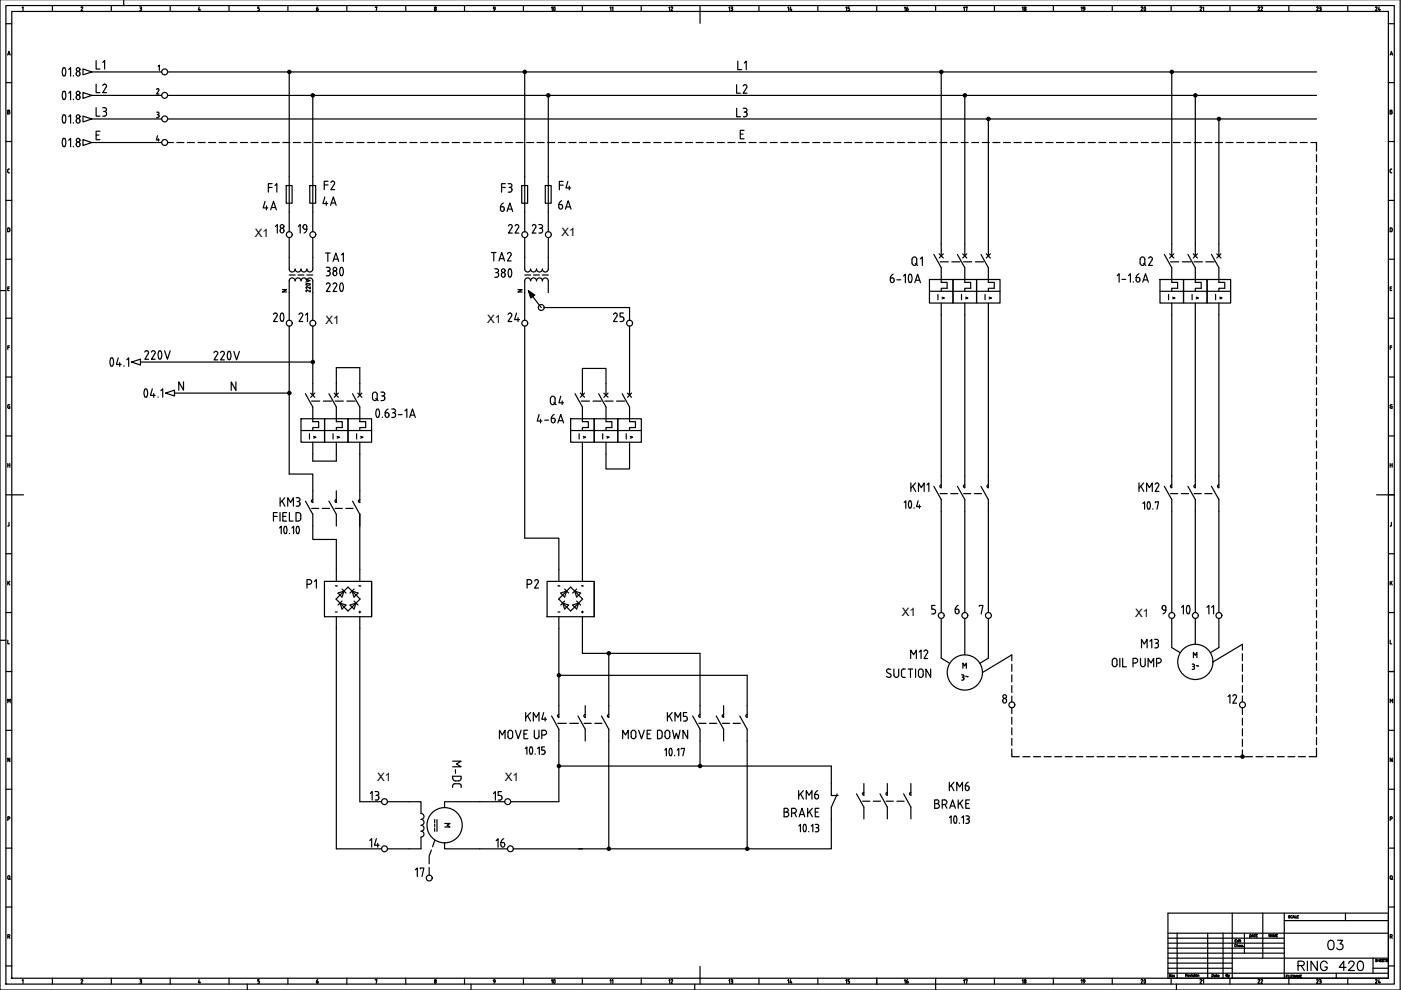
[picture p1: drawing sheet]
<svg xmlns="http://www.w3.org/2000/svg" width="297mm" height="210mm" viewBox="0 0 297 210" stroke-linecap="round" stroke-linejoin="round" font-family="sans-serif">
<!-- layer: 035 -->
<g fill="none" stroke="#000" stroke-width=".25">
<path d="M26.2 -.1v1.3M296.9 -.1v210h-296.9v-210M1.2 5h1.3M1.2 17.5h1.3M1.6 11.7l.3-.8 .3 .8M1.7 11.5h.4M2.5 2.4h291.9v205h-291.9zM4.7 1.6l.2-.1v.8M11.1 1.2v1.2M17.3 1.5l-.1 .1M17.4 1.5l.1 .2M17.5 1.7l-.3 .6h.3"/>
<path d="M23.6 1.2v1.2M29.6 1.5h.2M29.7 1.8h.1M29.8 1.5l.2 .1-.2 .2M29.8 1.8l.2 .2v.2l-.4 .1M36.1 1.2v1.2M42.2 1.5l-.1 .6h.4M42.4 1.9v.4M48.6 1.2v1.2M54.9 1.5h-.2v.3l.3 .2M55 2v.1M55 2.1l-.3 .2"/>
<path d="M61 1.2v1.2M73.5 1.2v1.2M79.6 1.6l.3-.1-.1 .8M86 1.2v1.2M98.5 1.2v1.2M111 1.2v1.2M123.5 1.2v1.2M136 1.2v1.2M148.4 1.2v1.2M160.9 1.2v1.2M173.4 1.2v1.2M185.9 1.2v1.2"/>
<path d="M198.4 1.2v1.2M210.8 1.2v1.2M223.3 1.2v1.2M235.8 1.2v1.2M248.3 1.2v1.2M260.8 1.2v1.2M273.3 1.2v1.2M285.7 1.2v1.2M294.3 5h1.3M294.3 17.5h1.3M294.7 11.7l.3-.8 .3 .8M294.8 11.5h.4"/>
<path d="M1.2 30h1.3M1.7 36.4l.3 .2M1.9 23.7l.2 .2-.1 .2-.4 .1v-.8h.4v.3h-.4M2 35.8l-.3 .1-.1 .5M294.3 30h1.3M294.7 36.1v.3M294.7 36.4l.2 .2M294.9 36.6h.2M294.9 35.8h.2M294.9 35.8l-.2 .3M295 23.7l.2 .2-.1 .2-.4 .1v-.8h.4v.3h-.4M1.2 42.5h1.3"/>
<path d="M1.2 55h1.3M2.1 48.6v.3M2.1 48.6l-.1-.2-.4-.1v.8l.4-.1 .1-.1M294.3 42.5h1.3M294.3 55h1.3M294.9 48.3h-.2v.8h.2M294.9 48.3l.2 .1 .1 .5-.3 .2M0 61.6h1.2M1.2 79.9h1.3M1.3 67.5h1.2M1.7 61.2h.2M1.7 73.7h.3"/>
<path d="M2 60.8h-.3v.8h.3M2 73.3h-.3v.8M294.3 79.9h1.3M294.4 67.5h1.2M294.7 61.2h.3M294.7 73.7h.4M295.1 60.8h-.4v.8h.4M295.1 73.3h-.4v.8M1.3 92.4h1.2M1.7 98.6h.4M1.7 98.3v.8M1.9 85.8h.2"/>
<path d="M1.9 85.8l-.2 .2v.4M1.9 86.1h.2v.5l-.4-.1v-.1M2.1 98.3v.8M294.4 92.4h1.2M294.7 98.3v.8M294.7 98.6h.5M295 85.8h.2M295 85.8l-.3 .2v.4M295 86.1h.2v.5l-.4-.1-.1-.1M295.2 98.3v.8M1.3 104.9h1.2M1.3 117.4h1.2"/>
<path d="M1.9 110.8v.6l-.2 .1M294.4 104.9h1.2M294.4 117.4h1.2M294.7 111.5h.1M295 110.8v.6l-.2 .1M0 135.8h1.2M1.3 129.9h1.2M1.7 135.7v.8h.3M1.7 123.2v.8M1.8 123.5l.3 .5M2.1 123.2l-.4 .5M294.4 129.9h1.2"/>
<path d="M294.7 135.7v.8h.4M294.7 123.2v.8M294.9 123.5l.3 .5M295.2 123.2l-.5 .5M1.3 142.4h1.2M1.3 154.8h1.2M1.7 149v-.8l.2 .5 .3-.5v.8M294.4 142.4h1.2M294.4 154.8h1.2M1.3 167.3h1.2M1.3 179.8h1.2M1.7 173.6h.3v-.4h-.3v.8"/>
<path d="M2.1 160.7v.8l-.4-.8v.8M294.4 167.3h1.2M294.4 179.8h1.2M294.7 173.6h.4v-.4h-.4v.8M295.2 160.7v.8l-.5-.8v.8M1.3 192.3h1.2M1.7 186.2l.2 .3 .2-.3M1.7 198.6l.3-.1v-.3h-.3v.8M1.9 198.6l.2 .4M1.9 186.3l.3 .2M2.1 185.9v.3M2.1 185.9l-.2-.2h-.2v.5"/>
<path d="M247.6 200h24.7M247.6 198.9h24.7M249.6 197.9v9.5M256.1 197.9v9.5M259.3 197.9v9.5M263.8 197.9v4.2M267.7 193.6v9.6M272.3 195.2h22.1M285.3 193.6v1.6M294.4 192.3h1.2M294.7 198.6l.4-.1v-.3h-.4v.8M295 198.6l.2 .4"/>
<path d="M1.3 204.8h1.2M4.7 207.9l.2-.2v.8M11.1 207.4v1.3M17.3 207.7l-.1 .1M17.4 207.7l.1 .3M17.5 208l-.3 .5h.3M23.6 207.4v1.3M29.6 207.7h.2M29.7 208h.1M29.8 207.7l.2 .2-.2 .1M29.8 208l.2 .2v.2l-.4 .1M36.1 207.4v1.3"/>
<path d="M42.2 207.7l-.1 .6h.4M42.4 208.1v.4M48.6 207.4v1.3M52.4 208.7v1.2M54.9 207.7h-.2v.3l.3 .2M55 208.2v.1M55 208.3l-.3 .2M61 207.4v1.3M73.5 207.4v1.3M79.6 207.8l.3-.1-.1 .8M86 207.4v1.3M98.5 207.4v1.3"/>
<path d="M99.9 208.7v1.2M111 207.4v1.3M123.5 207.4v1.3M136 207.4v1.3M147.3 208.7v1.2M148.4 207.4v1.3M160.9 207.4v1.3M173.4 207.4v1.3M185.9 207.4v1.3M198.4 207.4v2.5M210.8 207.4v1.3M223.3 207.4v1.3"/>
<path d="M235.8 207.4v1.3M247.6 203.2h13.7M247.6 204.2h13.7M247.6 205.3h13.7M247.6 202.1h24.7M247.6 201h24.7M247.6 206.3h46.8M248.3 207.4v1.3M249.4 208.7v1.2M291.1 205.3h3.3M294.4 204.8h1.2"/>
<circle cx="92.3" cy="2" r=".2"/>
<circle cx="92.3" cy="1.6" r=".18"/>
<circle cx="92.3" cy="208.3" r=".21"/>
<circle cx="92.3" cy="207.9" r=".18"/>
</g>
<!-- layer: 07 -->
<path d="M1.2 1.2h294.4v207.5h-294.4zM148.4 2.4v2.5M2.5 104.9h2.5M291.9 104.9h2.5M247.6 193.6h46.8v13.8h-46.8zM247.6 197.9h46.8M261.3 193.6v13.8M272.3 193.6v13.8M148.4 204.9v2.5M261.3 203.2h33.1" fill="none" stroke="#000" stroke-width=".25"/>
<!-- layer: 025 -->
<g fill="none" stroke="#000" stroke-width=".25">
<path d="M261.9 199.5h.1M262.2 199.2h-.3v.5h.3M262.6 199.5l-.2-.1-.1 .2 .1 .1h.2M262.6 199.2v.5M262.7 199.3h.1M262.8 199.4v.3M262.9 199.4h.2M263 199.2l.1 .5M265 198.2h.3l-.1 .4-.2 .1zM265.4 198.7l.2-.5 .2 .5M265.5 198.5h.2M265.9 198.2h.3"/>
<path d="M266 198.2v.5M266.3 198.4h.2M266.6 198.2h-.3v.5h.3M269.4 198.1v.5l-.4-.5v.5M269.5 198.6l.2-.5 .2 .5M269.6 198.5h.2M270 198.6v-.5l.2 .5 .2-.5v.5M270.6 198.4h.2M270.9 198.1h-.3v.5h.3M273.5 194.2h-.3l.3 .4h-.3M274 194.3a.18 .18 0 0 0-.2-.2 .18 .18 0 0 0-.2 .2v.2a.18 .18 0 0 0 .2 .1 .18 .18 0 0 0 .2-.1M274.1 194.6l.2-.5 .2 .5"/>
<path d="M274.2 194.5h.2M274.6 194.1v.5h.3M275 194.4h.2M275.3 194.1h-.3v.5h.3M248.3 206.6v.5l-.3-.5v.5M249 206.8h.1M249 207.1h.1M251.4 206.8l.3-.1v-.1l-.3-.1v.5M251.5 206.8l.2 .2M251.9 206.9h.2v-.2l-.2 .3h.2M262.1 200.4a.18 .18 0 0 0-.2-.2 .18 .18 0 0 0-.1 .2v.1a.18 .18 0 0 0 .1 .2 .18 .18 0 0 0 .2-.1M262.3 200.5l.2-.1 .1 .3"/>
<path d="M262.3 200.2v.5M262.7 200.5h.3v-.1a.18 .18 0 0 0-.3 .2 .16 .16 0 0 0 .3 .1M263.4 200.5v-.1a.16 .16 0 0 0-.2 .1 .16 .16 0 0 0 0 .2 .16 .16 0 0 0 .2 0M263.6 200.7h.1M292 203.5h-.4l.4 .2-.1 .2-.3-.1M292.1 203.4v.5M292.1 203.6h.4M292.5 203.4v.5M292.7 203.6h.2M293 203.4h-.3v.5h.3M293.1 203.6h.2M293.4 203.4h-.3v.5h.3"/>
<path d="M293.5 203.4h.3M293.7 203.4v.5M294.3 203.5h-.4l.4 .2-.1 .2-.3-.1"/>
<circle cx="248.6" cy="206.9" r=".17"/>
</g>
<g fill="none" stroke="#000" stroke-width=".25">
<path d="M19.5 15.3h14.8M35.5 15.3h243.6M61.3 15.3v22.2M111.3 15.3v22.2M199.6 15.3v36.5M248.4 15.3v36.5M19.5 20.2h14.8M19.5 25.2h14.8M19.5 30.2h14.8M35.5 20.2h243.6M35.5 25.2h243.6M35.5 30.2h1.2"/>
<path d="M37.5 30.2h1.5M39.7 30.2h1.5M42 30.2h1.5M44.2 30.2h1.5M46.5 30.2h1.5M48.7 30.2h1.5M51 30.2h1.5M53.2 30.2h1.5M55.5 30.2h1.5M57.7 30.2h1.5M60 30.2h1.4M62.2 30.2h1.5"/>
<path d="M64.5 30.2h1.5M66.3 20.2v17.3M66.7 30.2h1.5M68.9 30.2h1.5M71.2 30.2h1.5M73.4 30.2h1.5M75.7 30.2h1.5M77.9 30.2h1.5M80.2 30.2h1.5M82.4 30.2h1.5M84.7 30.2h1.5M86.9 30.2h1.5"/>
<path d="M89.2 30.2h1.5M91.4 30.2h1.5M93.7 30.2h1.5M95.9 30.2h1.5M98.1 30.2h1.6M100.4 30.2h1.5M102.7 30.2h1.4M104.9 30.2h1.5M107.1 30.2h1.5M109.4 30.2h1.5M111.6 30.2h1.5M113.9 30.2h1.5"/>
<path d="M116.1 30.2h1.5M116.2 20.2v17.3M118.4 30.2h1.5M120.6 30.2h1.5M122.9 30.2h1.5M125.1 30.2h1.5M127.4 30.2h1.5M129.6 30.2h1.5M131.9 30.2h1.4M134.1 30.2h1.5M136.4 30.2h1.5M138.6 30.2h1.5"/>
<path d="M140.8 30.2h1.5M143.1 30.2h1.5M145.3 30.2h1.5M147.6 30.2h1.5M149.8 30.2h1.5M152.1 30.2h1.5M154.3 30.2h1.5M156.6 30.2h1.5M158.8 30.2h1.5M161.1 30.2h1.5M163.3 30.2h1.5M165.6 30.2h1.5"/>
<path d="M167.8 30.2h1.5M170.1 30.2h1.5M172.3 30.2h1.5M174.5 30.2h1.5M176.8 30.2h1.5M179 30.2h1.6M181.3 30.2h1.5M183.5 30.2h1.5M185.8 30.2h1.5M188 30.2h1.5M190.3 30.2h1.5M192.5 30.2h1.5"/>
<path d="M194.8 30.2h1.5M197 30.2h1.5M199.3 30.2h1.5M201.5 30.2h1.5M203.8 30.2h1.5M204.6 20.2v31.6M206 30.2h1.5M208.3 30.2h1.5M209.5 25.2v26.6M210.5 30.2h1.5M212.7 30.2h1.5M215 30.2h1.5"/>
<path d="M217.2 30.2h1.5M219.5 30.2h1.5M221.7 30.2h1.5M224 30.2h1.5M226.2 30.2h1.5M228.5 30.2h1.5M230.7 30.2h1.5M233 30.2h1.5M235.2 30.2h1.5M237.5 30.2h1.5M239.7 30.2h1.5M242 30.2h1.5"/>
<path d="M244.2 30.2h1.5M246.4 30.2h1.5M248.7 30.2h1.5M251 30.2h1.5M253.2 30.2h1.5M253.4 20.2v31.6M255.4 30.2h1.5M257.7 30.2h1.5M258.4 25.2v26.6M259.9 30.2h1.5M262.2 30.2h1.5M264.4 30.2h1.5"/>
<path d="M266.7 30.2h1.5M268.9 30.2h1.5M271.2 30.2h1.5M273.4 30.2h1.5M275.7 30.2h1.5M277.9 30.2h1.2v1.8M279.1 32.8v1.5M279.1 35v1.5M279.1 37.3v1.5M279.1 39.5v1.5M61.3 50.4v4.2M66.3 50.4v4.2"/>
<path d="M111.3 50.4v4.2M116.2 50.4v4.2M279.1 41.8v1.5M279.1 44v1.5M279.1 46.3v1.5M279.1 48.5v1.5M279.1 50.8v1.5M279.1 53v1.5M279.1 55.3v1.5M279.1 57.5v1.5M279.1 59.7v1.5M29.8 76.8h36.5"/>
<path d="M61.3 69.1v31.4h5v3.6M61.3 62.1v5.8M66.3 62.1v5.8M66.3 69.1v12.2M111.3 69.1v45h7.2v6.7M111.3 62.1v5.8M115.4 65.2h18.1M133.5 69.1v12.2M199.6 66.8v34.1M204.6 66.8v34.1M209.5 66.8v34.1M248.4 66.8v34.1"/>
<path d="M253.4 66.8v34.1M258.4 66.8v34.1M279.1 62v1.5M279.1 64.3v1.4M279.1 66.5v1.5M279.1 68.7v1.5M279.1 71v1.5M279.1 73.2v1.5M279.1 75.5v1.5M279.1 77.7v1.5M279.1 80v1.5M37 83.3h24.3"/>
<path d="M66.3 96.3v1.5h5v-1.5M71.3 81.3v-3.4h5v3.4M76.3 96.3v7.8M123.5 81.3v-3.2h5v3.2M123.5 96.3v24.5M128.5 96.3v3.1h5v-3.1M279.1 82.2v1.5M279.1 84.5v1.5M279.1 86.7v1.5M279.1 89v1.5M279.1 91.2v1.5M279.1 93.5v1.4"/>
<path d="M279.1 95.7v1.5M279.1 98v1.5M66.3 111.5v2.9h5v6.4M76.3 108.9v11.9M199.6 108.4v21.5M204.6 108.4v21.5M209.5 108.4v21.5M248.4 108.4v21.5M253.4 108.4v21.5M258.4 108.4v21.5M279.1 100.2v1.5M279.1 102.4v1.5"/>
<path d="M279.1 104.7v1.5M279.1 106.9v1.5M279.1 109.2v1.5M279.1 111.4v1.5M279.1 113.7v1.5M279.1 115.9v1.5M279.1 118.2v1.5M71.3 133.3v46.7h9.6M76.3 133.3v36.7M118.5 133.3v16.3M123.5 133.3v5.2h24.9v11.1M129.1 138.5v11.1"/>
<path d="M199.6 131.1v8.4l1.8 1.1M204.6 131.1v7.7M209.5 131.1v8.4l-1.7 1.1M214.5 138.8v1.3M248.4 131.1v6.2l1.8 1.1M253.4 131.1v5.5M258.4 131.1v6.2l-1.8 1.1M263.4 136.6v1.2M263.4 138.6v1.5M279.1 120.4v1.5M279.1 122.7v1.5M279.1 124.9v1.5"/>
<path d="M279.1 127.2v1.5M279.1 129.4v1.5M279.1 131.6v1.6M279.1 133.9v1.5M279.1 136.2v1.4M279.1 138.4v1.5M118.5 157.1v12.9h-10.3M118.5 143.2h39.9v6.4M129.1 157.1v22.9h-6.5M148.4 157.1v5.3M158.4 157.1v22.9M214.5 158.8v1.6h1.6"/>
<path d="M214.5 140.8v1.5M214.5 143.1v1.5M214.5 145.3v1.5M214.5 147.6v1.2M214.5 150.1v1.2M214.5 152.1v1.5M214.5 154.3v1.5M214.5 156.6v1.4M263.4 140.8v1.5M263.4 143.1v1.5M263.4 152.3v1.4M263.4 154.5v1.5"/>
<path d="M263.4 156.8v1.5M263.4 159v1.4M279.1 140.6v1.5M279.1 142.9v1.5M279.1 145.1v1.5M279.1 147.4v1.5M279.1 149.6v1.5M279.1 151.9v1.5M279.1 154.1v1.5M279.1 156.4v1.5M279.1 158.6v1.8h-1.6M82.1 170h4.7"/>
<path d="M82.1 180h4.7M101.7 180h5.9M108.8 180h14.7M118.5 162.4h57.8v3.8M176.3 173.7v6.3h-47.2M216.9 160.4h1.5M219.1 160.4h1.5M221.4 160.4h1.5M223.6 160.4h1.5M225.8 160.4h1.6M228.1 160.4h1.5M230.4 160.4h1.5"/>
<path d="M232.6 160.4h1.5M234.8 160.4h1.5M237.1 160.4h1.5M239.3 160.4h1.5M241.6 160.4h1.5M243.8 160.4h1.5M246.1 160.4h1.5M248.3 160.4h1.5M250.6 160.4h1.5M252.8 160.4h1.5M255.1 160.4h1.5M257.3 160.4h1.5"/>
<path d="M259.6 160.4h1.5M261.8 160.4h1.5M264.1 160.4h1.5M266.3 160.4h1.5M268.5 160.4h1.5M270.8 160.4h1.5M273 160.4h1.5M275.3 160.4h1.5"/>
</g>
<!-- layer: SYMS -->
<g fill="none" stroke="#000" stroke-width=".25">
<path d="M17.6 29.6l1.9 .6-1.9 .7zM60.7 39.3h1.2v3.8h-1.2zM61.3 37.5v7.5M65.7 39.3h1.2v3.8h-1.2zM66.3 37.5v7.5M110.6 39.3h1.3v3.8h-1.3zM111.3 37.5v7.5M115.6 39.3h1.3v3.8h-1.3zM116.2 37.5v7.5M61.3 54.6v2.4a.62 .62 0 0 0 .6 .7 .62 .62 0 0 0 .7-.7 .62 .62 0 0 0 .6 .7 .62 .62 0 0 0 .6-.7 .62 .62 0 0 0 .6 .7 .62 .62 0 0 0 .7-.7 .62 .62 0 0 0 .6 .7 .62 .62 0 0 0 .6-.7M61.3 59.5a.62 .62 0 0 1 .6-.6 .62 .62 0 0 1 .7 .6 .62 .62 0 0 1 .6-.6 .62 .62 0 0 1 .6 .6 .62 .62 0 0 1 .6-.6 .62 .62 0 0 1 .7 .6 .62 .62 0 0 1 .6-.6 .62 .62 0 0 1 .6 .6M61.3 59.6v2.5"/>
<path d="M61.3 58.3h1.3M63.2 58.3h1.2M65.1 58.3h1.2M113.1 58.3h1.3M113.7 59.5a.62 .62 0 0 1 .7-.6 .62 .62 0 0 1 .6 .6 .62 .62 0 0 1 .6-.6 .62 .62 0 0 1 .6 .6M115 58.3h1.2M116.2 54.6v2.4a.62 .62 0 0 1-.6 .7 .62 .62 0 0 1-.6-.7 .62 .62 0 0 1-.6 .7 .62 .62 0 0 1-.7-.7M116.2 59.6v2.5M197.1 59.3h5v5h-5zM198 53.9l1.6 2.9v3.1h1.2v1.2h-1.2v.7M199.1 53.8l.9 .9M199.6 51.8v2.5"/>
<path d="M200 53.8l-.9 .9M202.1 59.3h5v5h-5zM203 53.9l1.6 2.9v3.1h1.2v1.2h-1.2v.7M204.1 53.8l.9 .9M204.6 51.8v2.5M205 53.8l-.9 .9M207.1 59.3h4.9v5h-4.9zM208 53.9l1.5 2.9v3.1h1.3v1.2h-1.3v.7M209.1 53.8l.9 .9M209.5 51.8v2.5M210 53.8l-.9 .9M245.9 59.3h5v5h-5z"/>
<path d="M246.9 53.9l1.5 2.9v3.1h1.3v1.2h-1.3v.7M248 53.8l.9 .9M248.4 51.8v2.5M248.9 53.8l-.9 .9M250.9 59.3h5v5h-5zM251.9 53.9l1.5 2.9v3.1h1.3v1.2h-1.3v.7M253 53.8l.9 .9M253.4 51.8v2.5M253.9 53.8l-.9 .9M255.9 59.3h5v5h-5zM256.9 53.9l1.5 2.9v3.1h1.3v1.2h-1.3v.7M258 53.8l.9 .9"/>
<path d="M258.4 51.8v2.5M258.9 53.8l-.9 .9M27.9 76.8l1.9-.6v1.2zM112.1 61.7l1.2 .9-.8 .6zM112.9 62.9l1.8 2.3M197.1 61.8h14.9M199.6 64.3v2.5M204.6 64.3v2.5M209.5 64.3v2.5M245.9 61.8h15M248.4 64.3v2.5M253.4 64.3v2.5"/>
<path d="M258.4 64.3v2.5M35.1 83.3l1.9-.6v1.3zM63.8 88.8h5v5h-5zM63.8 91.3h15M64.7 83.5l1.6 2.8v3.1h1.3v1.2h-1.3v.7M65.9 83.3l.8 .9M66.3 81.3v2.5M66.3 93.8v2.5M66.7 83.3l-.8 .9M68.8 88.8h5v5h-5zM69.7 83.5l1.6 2.8v3.1h1.3v1.2h-1.3v.7M70.9 83.3l.8 .9"/>
<path d="M71.3 81.3v2.5M71.3 93.8v2.5M71.7 83.3l-.8 .9M73.8 88.8h5v5h-5zM74.7 83.5l1.6 2.8v3.1h1.2v1.2h-1.2v.7M75.9 83.3l.8 .9M76.3 93.8v2.5M76.7 83.3l-.8 .9M121 88.8h5v5h-5zM121 91.3h15M121.9 83.5l1.6 2.8v3.1h1.2v1.2h-1.2v.7M123 83.3l.9 .9"/>
<path d="M123.5 81.3v2.5M123.5 93.8v2.5M123.9 83.3l-.9 .9M126 88.8h5v5h-5zM126.9 83.5l1.6 2.8v3.1h1.2v1.2h-1.2v.7M128 83.3l.9 .9M128.5 81.3v2.5M128.5 93.8v2.5M128.9 83.3l-.9 .9M131 88.8h5v5h-5zM131.9 83.5l1.6 2.8v3.1h1.2v1.2h-1.2v.7M133 83.3l.9 .9"/>
<path d="M133.5 81.3v2.5M133.5 93.8v2.5M133.9 83.3l-.9 .9M64.7 106.2l1.6 2.8v2.5M66.3 104.1v2.4l-.3-.3 .3-.3M69.7 106.2l1.6 2.8v2.5M71.3 104.1v2.4M71.3 105.9l-.3 .3 .3 .3M74.7 106.2l1.6 2.8v2.5M76.3 104.1v2.4l-.3-.3 .3-.3M199.6 105.9v2.5M203 103.1l1.6 2.8v2.5"/>
<path d="M204.6 100.9v2.5l-.3-.3 .3-.3M208 103.1l1.5 2.8v2.5M209.5 100.9v2.5M209.6 102.8l-.3 .3 .3 .3M246.9 103.1l1.5 2.8v2.5M248.4 100.9v2.5l-.3-.3 .3-.3M251.9 103.1l1.5 2.8v2.5M253.4 100.9v2.5l-.3-.3 .3-.3M256.9 103.1l1.5 2.8v2.5M258.4 100.9v2.5M258.4 102.8l-.3 .3 .3 .3M68.8 123.3h10v7.5h-10z"/>
<path d="M71.2 127l2.6-2.5 2.5 2.5-2.5 2.6zM71.3 120.8v2.5M71.3 130.8v2.5M72.1 127.9l1.3 .4-.9 .8zM72.5 127.4l-.8 .9M74.2 128.3l1.3-.4-.4 1.2zM75.1 127.4l.8 .9M76.3 120.8v2.5M76.3 130.8v2.5M78.8 123.3v7.5M116 123.3h10v7.5h-10zM118.4 127l2.6-2.5 2.5 2.5-2.5 2.6z"/>
<path d="M118.5 120.8v2.5M118.5 130.8v2.5M119.3 127.9l1.3 .4-.9 .8zM119.7 127.4l-.8 .9M121.4 128.3l1.3-.4-.4 1.2zM121.8 125.3l1.3 .4-.8 .9zM122.3 127.4l.8 .9M122.3 124.9l-.9 .8M123.5 120.8v2.5M123.5 130.8v2.5M126 123.3v7.5M214.5 138.8l-6.2 3.8"/>
<path d="M263.4 136.6l-6.2 3.7M116.9 151.8l1.6 2.8v2.5M118.5 149.6v2.5M118.5 151.5l-.3 .3 .3 .3M122.5 151.8l1.6 2.8v2.5M124.1 149.6v2.5M124.1 151.5l-.3 .3 .3 .3M127.5 151.8l1.6 2.8v2.5M129.1 149.6v2.5M129.1 151.5l-.3 .3 .3 .3M151.8 151.8l1.6 2.8v2.5M153.4 149.6v2.5"/>
<path d="M153.4 151.5l-.3 .3 .3 .3M156.8 151.8l1.6 2.8v2.5M158.4 149.6v2.5M158.4 151.5l-.3 .3 .3 .3M86.8 170h2.5v2.5a.62 .62 0 0 1 .6 .6 .62 .62 0 0 1-.6 .6 .62 .62 0 0 1 .6 .7 .62 .62 0 0 1-.6 .6 .62 .62 0 0 1 .6 .6 .62 .62 0 0 1-.6 .6 .62 .62 0 0 1 .6 .7 .62 .62 0 0 1-.6 .6v2.5h-2.5M92.2 173.8v.6M92.2 174.7v.6M92.2 175.7v.6M92.2 178.2l-.5 1.3M92.6 173.8v2.5M94.3 178.7v1.3h7.4M101.7 170h-7.4v1.2"/>
<path d="M176.3 166.2v2.5h1.4M177.5 168.4l-1.2 2.8M181.6 168.3l1.6 2.8v2.5M183.2 166.1v2.5M183.2 168l-.3 .3 .3 .3M186.6 168.3l1.5 2.8v2.5M188.1 166.1v2.5l-.3-.3 .3-.3M191.6 168.3l1.5 2.8v2.5M193.1 166.1v2.5l-.3-.3 .3-.3M91.5 180.2l-.5 1.3v1.6"/>
<circle cx="34.9" cy="15.2" r=".62"/>
<circle cx="61.3" cy="15.2" r=".35"/>
<circle cx="61.3" cy="15.2" r=".22"/>
<circle cx="61.3" cy="15.2" r=".12"/>
<circle cx="111.3" cy="15.2" r=".35"/>
<circle cx="111.3" cy="15.2" r=".22"/>
<circle cx="111.3" cy="15.2" r=".12"/>
<circle cx="199.6" cy="15.2" r=".35"/>
<circle cx="199.6" cy="15.2" r=".22"/>
<circle cx="199.6" cy="15.2" r=".12"/>
<circle cx="248.4" cy="15.2" r=".35"/>
<circle cx="248.4" cy="15.2" r=".22"/>
<circle cx="248.4" cy="15.2" r=".12"/>
<circle cx="34.9" cy="30.2" r=".62"/>
<circle cx="34.9" cy="25.2" r=".62"/>
<circle cx="34.9" cy="20.2" r=".62"/>
<circle cx="66.3" cy="20.2" r=".35"/>
<circle cx="66.3" cy="20.2" r=".22"/>
<circle cx="66.3" cy="20.2" r=".12"/>
<circle cx="116.3" cy="20.2" r=".35"/>
<circle cx="116.3" cy="20.2" r=".22"/>
<circle cx="116.3" cy="20.2" r=".12"/>
<circle cx="204.6" cy="20.2" r=".35"/>
<circle cx="204.6" cy="20.2" r=".22"/>
<circle cx="204.6" cy="20.2" r=".12"/>
<circle cx="209.6" cy="25.2" r=".35"/>
<circle cx="209.6" cy="25.2" r=".22"/>
<circle cx="209.6" cy="25.2" r=".12"/>
<circle cx="253.4" cy="20.2" r=".35"/>
<circle cx="253.4" cy="20.2" r=".22"/>
<circle cx="253.4" cy="20.2" r=".12"/>
<circle cx="258.4" cy="25.2" r=".35"/>
<circle cx="258.4" cy="25.2" r=".22"/>
<circle cx="258.4" cy="25.2" r=".12"/>
<circle cx="66.3" cy="76.8" r=".35"/>
<circle cx="66.3" cy="76.8" r=".12"/>
<circle cx="66.3" cy="76.8" r=".22"/>
<circle cx="114.8" cy="65.2" r=".62"/>
<circle cx="61.3" cy="83.3" r=".35"/>
<circle cx="61.3" cy="83.3" r=".12"/>
<circle cx="61.3" cy="83.3" r=".22"/>
<circle cx="129.1" cy="138.5" r=".35"/>
<circle cx="129.1" cy="138.5" r=".12"/>
<circle cx="129.1" cy="138.5" r=".22"/>
<circle cx="199.6" cy="130.5" r=".62"/>
<circle cx="204.6" cy="130.5" r=".62"/>
<circle cx="209.6" cy="130.5" r=".62"/>
<circle cx="118.5" cy="143.2" r=".35"/>
<circle cx="118.5" cy="143.2" r=".12"/>
<circle cx="118.5" cy="143.2" r=".22"/>
<circle cx="204.6" cy="142.6" r="3.7"/>
<circle cx="214.5" cy="149.4" r=".62"/>
<circle cx="253.4" cy="140.3" r="3.7"/>
<circle cx="94.3" cy="175" r="3.7"/>
<circle cx="118.5" cy="162.4" r=".35"/>
<circle cx="118.5" cy="162.4" r=".12"/>
<circle cx="118.5" cy="162.4" r=".22"/>
<circle cx="129.1" cy="180" r=".35"/>
<circle cx="129.1" cy="180" r=".12"/>
<circle cx="129.1" cy="180" r=".22"/>
<circle cx="148.4" cy="162.4" r=".35"/>
<circle cx="148.4" cy="162.4" r=".12"/>
<circle cx="148.4" cy="162.4" r=".22"/>
<circle cx="158.4" cy="180" r=".35"/>
<circle cx="158.4" cy="180" r=".12"/>
<circle cx="158.4" cy="180" r=".22"/>
<circle cx="263.4" cy="160.4" r=".35"/>
<circle cx="263.4" cy="160.4" r=".22"/>
<circle cx="263.4" cy="160.4" r=".12"/>
</g>
<!-- layer: TERMS -->
<path d="M64.9 59.2l.9 .3-.9 .3M64.9 60.2l.5-.1 .4 .1a.49 .49 0 0 1-.9 0zM65.2 60.8l-.3 .1 .1 .3M65.8 61.5v.4l-.7-.4-.2 .2 .1 .2M65.8 60.8v.4l-.6-.4M76.1 129.8h.4M76.3 129.6v.4M123.3 129.8h.4M123.3 124.2h.2M123.5 129.6v.4M123.5 124.2h.2" fill="none" stroke="#000" stroke-width=".25"/>
<!-- layer: XREFCHILD -->
<g fill="none" stroke="#000" stroke-width=".25">
<path d="M59.3 111.9l.3-.3v1.6M60.3 111.7l.2-.1a1.05 1.05 0 0 1 0 1.5h-.2a1.47 1.47 0 0 1 0-1.4zM61.4 113.1v.1M61.9 111.9l.4-.3v1.6M63 111.7l.1-.1a1.05 1.05 0 0 1 0 1.5h-.1a1.47 1.47 0 0 1 0-1.4zM191.7 106.5l.3-.3v1.6M192.8 106.3a1.12 1.12 0 0 0 .1 1.5l.2-.1M193.1 106.3a1.47 1.47 0 0 1 0 1.4M193.8 107.7v.1M194.7 106.2l-.4 1.2h.9M194.9 107.1v.7M242.3 106.8l.4-.4v1.6"/>
<path d="M243.4 106.5a1.12 1.12 0 0 0 .2 1.5l.1-.1a1.5 1.5 0 0 0 0-1.4M244.4 107.9v.1M244.9 106.6v-.2h.7l-.3 1.6M111.4 158.7l.3-.3v1.5M112.4 159.8h.4M112.4 159.8a1.12 1.12 0 0 1 .2-1.5l.2 .1a1.5 1.5 0 0 1 0 1.4M113.5 159.8v.1M114 158.7l.3-.3v1.5M115.2 159l.3 .2v.2a.37 .37 0 0 1-.3 .5h-.3M115.5 158.4h-.6v.7h.3M140.9 159l.4-.3v1.5M142 158.8a1.47 1.47 0 0 0 0 1.3"/>
<path d="M142.3 158.8a1.47 1.47 0 0 1 0 1.3M143.6 159l.3-.3v1.5M144.4 158.8v-.1h.7l-.3 1.5M142 160.2h.4M143 160.2h.1M169.4 175.1l.3-.3v1.6M170.4 174.9a1.47 1.47 0 0 0 0 1.4M170.8 174.9a1.12 1.12 0 0 1-.2 1.5l-.2-.1M171.5 176.3v.1M172 175.1l.3-.3v1.6M173.6 175.8a.37 .37 0 0 1-.4 .6h-.3M201.3 173.3l.4-.3v1.6"/>
<path d="M202.4 174.5h.3M202.4 173.1a1.47 1.47 0 0 0 0 1.4M202.7 173.1a1.47 1.47 0 0 1 0 1.4M203.4 174.5v.1M203.9 173.3l.4-.3v1.6M204.8 174.6h.3M205.5 174a.37 .37 0 0 1-.3 .6"/>
</g>
<!-- layer: DESCCHILD -->
<path d="M58.8 108.7h-.8v1.8M59.4 108.7v1.8M60.8 108.7h-.8v1.8h.8M61.4 108.7v1.8h.8M63.2 108.7h-.4v1.8l.7-.1 .3-.5M105.9 156.6v-1.8l.6 1 .6-1v1.8M107.7 155.3a.5 .5 0 0 1 .5-.5 .5 .5 0 0 1 .5 .5M107.7 155.3v.8a.5 .5 0 0 0 .5 .5 .5 .5 0 0 0 .5-.5v-.8M109.3 154.8l.6 1.8 .6-1.8M111.9 154.8h-.8v1.8h.8M113.3 154.8v1.3a.5 .5 0 0 0 .5 .5 .5 .5 0 0 0 .5-.5v-1.3M115.4 154.8h-.5v1.8" fill="none" stroke="#000" stroke-width=".25"/>
<!-- layer: MISC -->
<g fill="none" stroke="#000" stroke-width=".25">
<path d="M198.9 62.4v1.2M199.7 63l.5 .2-.5 .2M203.9 62.4v1.2M204.7 63l.5 .2-.5 .2M208.9 62.4v1.2M209.7 63l.5 .2-.5 .2M247.8 62.4v1.2M248.6 63l.5 .2-.5 .2M252.8 62.4v1.2M253.6 63l.5 .2-.5 .2M257.7 62.4v1.2M258.6 63l.5 .2-.5 .2"/>
<path d="M65.6 92v1.1M66.5 92.5l.5 .2-.5 .2M70.6 92v1.1M71.5 92.5l.5 .2-.5 .2M75.6 92v1.1M76.5 92.5l.5 .2-.5 .2M122.8 92v1.1M123.7 92.5l.5 .2-.5 .2M127.8 92v1.1M128.7 92.5l.5 .2-.5 .2M132.8 92v1.1M133.6 92.5l.6 .2-.6 .2"/>
<path d="M253 139.4v-1.1l.4 .7 .4-.7v1.1M204.2 141.7v-1.1l.3 .6 .4-.6v1.1M94.3 174.6h1.1l-.6 .4 .6 .3h-1.1"/>
</g>
<!-- layer: LINK -->
<g fill="none" stroke="#000" stroke-width=".25">
<path d="M199.3 55.5h1.8M201.8 55.5h1.7M204.3 55.5h1.7M206.8 55.5h1.7M248.2 55.5h1.7M250.7 55.5h1.7M253.2 55.5h1.7M255.7 55.5h1.7M66.1 85h1.7M68.6 85h1.7M71.1 85h1.7M73.6 85h1.7"/>
<path d="M123.2 85h1.8M125.7 85h1.8M128.2 85h1.8M130.7 85h1.8M66.1 107.8h1.5M68.3 107.8h1.5M71.1 107.8h1.5M73.3 107.8h1.5M199.3 104.7h1.5M201.6 104.7h1.5M204.3 104.7h1.5M206.6 104.7h1.5"/>
<path d="M248.2 104.7h1.5M250.4 104.7h1.6M253.2 104.7h1.5M255.4 104.7h1.6M118.3 153.4h1.8M120.8 153.4h1.8M123.8 153.4h1.5M126.1 153.4h1.5M148.2 153.4h1.5M150.4 153.4h1.6M153.2 153.4h1.5M155.4 153.4h1.6"/>
<path d="M182.9 169.9h1.5M185.2 169.9h1.5M187.9 169.9h1.5M190.2 169.9h1.5"/>
</g>
<!-- layer: SYMS -->
<path d="M112.1 61.7l1.2 .9-.8 .6z" fill="#000" stroke="#000" stroke-width=".21"/>
<!-- layer: DESC -->
<g fill="none" stroke="#000" stroke-width=".25">
<path d="M188.8 59.5a.46 .46 0 0 0 .5 .3 .46 .46 0 0 0 .4-.5 .46 .46 0 0 0-.5-.4h-.4v.6M189.4 58.1l-.4 .3-.2 .5M190.2 59.3h.8M191.6 58.5l.4-.4v1.8M192.8 59.8h.4M192.8 58.2a1.68 1.68 0 0 0 0 1.6M193.2 58.2a1.68 1.68 0 0 1 0 1.6M194 59.9l.6-1.8 .6 1.8M194.1 59.4h.9M236.9 58.4l.4-.4v1.8M237.9 59.2h.8M239.3 58.4l.4-.4v1.8"/>
<path d="M240.3 59.7v.1M240.9 58.8v.6M241.3 58.8l.3 .1 .1 .3M241.7 59.2a.41 .41 0 0 1-.3 .6 .41 .41 0 0 1-.5-.4M242.3 59.8l.6-1.8 .6 1.8M242.4 59.3h.9M79.9 86.8a1.24 1.24 0 0 0 .2 1.7l.2-.1M80.3 86.8a1.68 1.68 0 0 1 0 1.6M81.1 88.4v.1M81.7 87.5v.6a.45 .45 0 0 0 .5 .3 .45 .45 0 0 0 .4-.5 .45 .45 0 0 0-.5-.4M83.1 88.5h.4M83.5 87.5a.5 .5 0 0 1 .4 .5 .5 .5 0 0 1-.4 .5"/>
<path d="M84.5 87.9h.8M85.9 87.1l.4-.4v1.8M86.8 88.5l.7-1.8 .6 1.8M87 88h.9M237.4 139.6v1.8M238 139.6v1.8h.8M241.8 139.6v1.3a.5 .5 0 0 0 .5 .5 .5 .5 0 0 0 .5-.5v-1.3M245.7 139.6h-.5v1.8M245.7 139.6a.5 .5 0 0 1 .5 .5 .5 .5 0 0 1-.5 .5M188.8 141.9a.47 .47 0 0 0-.6 0 .47 .47 0 0 0 0 .7l.5 .3a.44 .44 0 0 1 .1 .7 .44 .44 0 0 1-.7-.1l-.2-.1M189.5 141.9v1.2M189.5 143.1a.5 .5 0 0 0 .5 .5 .5 .5 0 0 0 .5-.5"/>
<path d="M190.5 141.9v1.2M191.1 142.3l.1 1.1 .4 .2M191.6 143.6h.3M193 141.9v1.7M194.1 141.9v1.7M194.7 143.1a.5 .5 0 0 0 .5 .5 .5 .5 0 0 0 .5-.5M194.7 142.3v.8M195.7 142.3v.8M197.3 141.9v1.7l-1-1.7v1.7M235.8 140.1v.8a.5 .5 0 0 0 .5 .5 .5 .5 0 0 0 .5-.5v-.8M235.8 140.1a.5 .5 0 0 1 .5-.5 .5 .5 0 0 1 .5 .5M240.2 140.6h.5a.49 .49 0 0 0 .5-.5 .49 .49 0 0 0-.5-.5h-.5v1.8"/>
<path d="M243.4 141.4v-1.8l.6 1 .6-1v1.8M245.2 140.6h.5"/>
</g>
<!-- layer: XREF -->
<g fill="none" stroke="#000" stroke-width=".25">
<path d="M13.4 14.4h.4M13.4 16h.4M13.4 19.4h.4M13.4 14.4a1.68 1.68 0 0 0 0 1.6M13.4 19.4a1.68 1.68 0 0 0 0 1.6M13.8 14.4a1.68 1.68 0 0 1 0 1.6M13.8 19.4a1.68 1.68 0 0 1 0 1.6M14.6 14.7l.4-.4v1.8M14.6 19.7l.4-.4v1.8M15.6 16v.1M16.4 15.2a.43 .43 0 0 1 .5 .2 .43 .43 0 0 1-.2 .6 .43 .43 0 0 1-.5-.3zM13.4 21h.4"/>
<path d="M13.4 24.4l.2-.1a1.2 1.2 0 0 1 0 1.8l-.2-.1M13.4 29.4l.2-.1a1.23 1.23 0 0 1 0 1.8l-.2-.1M13.4 24.4a1.68 1.68 0 0 0 0 1.6M13.4 29.4a1.68 1.68 0 0 0 0 1.6M14.6 24.7l.4-.4v1.8M14.6 29.7l.4-.4v1.8M15.6 21v.1M15.6 26v.1M15.6 31v.1M16.2 20.5a.43 .43 0 0 0 .4 .6 .43 .43 0 0 0 .4-.6M16.2 20.5a.39 .39 0 0 1 .4-.4 .39 .39 0 0 1 .4 .4M16.4 25.2a.45 .45 0 0 1 .6 .5 .45 .45 0 0 1-.8 .2v-.4z"/>
<path d="M16.4 30.2a.45 .45 0 0 1 .6 .5 .45 .45 0 0 1-.8 .2v-.4zM23.5 76l.2-.1a1.23 1.23 0 0 1 0 1.8l-.2-.1a1.68 1.68 0 0 1 0-1.6zM25.1 75.9l-.4 1.4h1M25.4 76.9v.8M26.3 77.6v.1M26.9 76.3l.4-.4v1.8M30.7 82.5l.2-.1a1.23 1.23 0 0 1 0 1.8l-.2-.1a1.68 1.68 0 0 1 0-1.6zM32.3 82.4l-.4 1.4h1M32.6 83.4v.8M33.5 84.2h.1M34.1 82.8l.4-.4v1.8"/>
<circle cx="16.6" cy="14.7" r=".39"/>
<circle cx="16.6" cy="19.7" r=".39"/>
<circle cx="16.6" cy="24.7" r=".39"/>
<circle cx="16.6" cy="29.7" r=".39"/>
</g>
<!-- layer: WIREREF_DEST -->
<path d="M20.4 28.6h.6M21.2 27.8h-.8v1.8h.8" fill="none" stroke="#000" stroke-width=".25"/>
<!-- layer: WIRENO -->
<path d="M157 28.4h.5M157.8 27.6h-.8v1.8h.8M45.8 74.5l-.4 .3M45.8 74.5a.39 .39 0 0 1 .3 .6l-.7 1.2h.8M47.2 74.5l-.4 .3M47.2 74.5a.39 .39 0 0 1 .3 .6l-.7 1.2h.8M48.4 74.6l.2-.1a1.23 1.23 0 0 1 0 1.8h-.1a1.44 1.44 0 0 1-.1-1.7zM49.6 74.5l.6 1.8 .6-1.8M50 81v1.8l-1-1.8v1.8" fill="none" stroke="#000" stroke-width=".25"/>
<!-- layer: WIREREF -->
<path d="M30.7 74.7a.4 .4 0 0 1 .6-.3 .4 .4 0 0 1 .1 .6M31.4 75l-.7 1.2h.8M32.5 74.4l-.4 .3M32.5 74.4a.39 .39 0 0 1 .4 .6M32.8 75l-.7 1.2h.8M34.1 74.5l-.2-.1a1.2 1.2 0 0 0 0 1.8l.2-.1M34.1 74.5a1.68 1.68 0 0 1 0 1.5M34.9 74.4l.6 1.8 .6-1.8M38.9 81v1.7l-1-1.7v1.7" fill="none" stroke="#000" stroke-width=".25"/>
<!-- layer: TAGS -->
<g fill="none" stroke="#000" stroke-width=".25">
<path d="M33.2 19l.3-.2 .2 .1-.5 1h.5M33.5 14l.3-.2v1.1M33.2 23.8h.3M33.2 24.9h.3M33.4 24.3h.1M33.4 28.8l-.3 .9h.7M33.5 23.8l.2 .2-.2 .3 .1 .1a.33 .33 0 0 1-.1 .5M33.6 29.4v.5M197.5 130.2h.5M198.2 128.4h-.7v.8h.7l.2 .4M198.4 129.6a.44 .44 0 0 1-.4 .5M202.5 129.2v.6a.41 .41 0 0 0 .5 .3 .41 .41 0 0 0 .3-.5"/>
<path d="M202.5 129.2h.4M202.9 129.2l.3 .1 .1 .2M203.1 128.4l-.4 .3-.2 .4M207.6 128.6v-.2h.8l-.4 1.8M212.6 148.5a.39 .39 0 0 1 .4-.4 .39 .39 0 0 1 .4 .4M212.6 148.5a.42 .42 0 0 0 .4 .6 .42 .42 0 0 0 .4-.6"/>
<circle cx="213" cy="147.7" r=".39"/>
</g>
<g font-size="7.1">
<text x="55.7" y="70.2">20</text>
<text x="247.6" y="132.3">10</text>
</g>
<g font-size="6.6">
<text x="68.1" y="60.3">380</text>
<text x="103.7" y="60.7">380</text>
</g>
<g font-size="5.3">
<text x="159.1" y="21.2" transform="rotate(-90 159.1 21.2)">L2</text>
<text x="121.7" y="41.6" transform="rotate(-90 121.7 41.6)">F4</text>
<text x="54.7" y="45.9">4A</text>
<text x="104.8" y="46.2">6A</text>
<text x="110.8" y="50.8" transform="rotate(-90 110.8 50.8)">22</text>
<text x="111.5" y="50.8">23</text>
<text x="112.5" y="91">4-6A</text>
<text x="200" y="169">KM6</text>
<text x="104.1" y="181">16</text>
<text x="274.1" y="207.1">RING 420</text>
</g>
<g font-size="4.9">
<text x="19" y="15.9">L1</text>
<text x="155.2" y="15.9">L1</text>
<text x="19" y="20.8">L2</text>
<text x="19" y="25.8">L3</text>
<text x="154.9" y="26.1">L3</text>
<text x="55.7" y="42">F1</text>
<text x="67.4" y="41.3">F2</text>
<text x="105.1" y="42">F3</text>
<text x="67.4" y="44.8">4A</text>
<text x="117.1" y="45.5">6A</text>
<text x="61" y="50.8" transform="rotate(-90 61 50.8)">18</text>
<text x="66" y="50.8" transform="rotate(-90 66 50.8)">19</text>
<text x="67.7" y="56.8">TA1</text>
<text x="103" y="56.4">TA2</text>
<text x="192.3" y="57.5">Q1</text>
<text x="240.6" y="57.5">Q2</text>
<text x="66" y="69.5" transform="rotate(-90 66 69.5)">21</text>
<text x="106.5" y="69.5">24</text>
<text x="128.8" y="69.5">25</text>
<text x="77.6" y="86.1">Q3</text>
<text x="115.4" y="87.1">Q4</text>
<text x="191.9" y="105.5">KM1</text>
<text x="240.2" y="105.5">KM2</text>
<text x="58.2" y="108.7">KM3</text>
<text x="63.9" y="125.9">P1</text>
<text x="110.4" y="125.9">P2</text>
<text x="191.9" y="140.8">M12</text>
<text x="240.9" y="138.6">M13</text>
<text x="110.1" y="154.2">KM4</text>
<text x="140.4" y="154.2">KM5</text>
<text x="259.3" y="150.3">12</text>
<text x="130.9" y="157.7">MOVE DOWN</text>
<text x="77.3" y="170.7">13</text>
<text x="98.8" y="168.3" transform="rotate(-90 98.8 168.3)">M-DC</text>
<text x="103.4" y="170.7">15</text>
<text x="168.3" y="170.7">KM6</text>
<text x="196.8" y="172.5">BRAKE</text>
<text x="165.1" y="174.3">BRAKE</text>
<text x="77.3" y="181">14</text>
<text x="90.7" y="187" transform="rotate(-90 90.7 187)">17</text>
<text x="280.5" y="202.5">03</text>
</g>
<g font-size="4.4">
<text x="115" y="3.9">10</text>
<text x="240.2" y="3.9">20</text>
<text x="258.2" y="131.2" transform="rotate(-90 258.2 131.2)">11</text>
<text x="115" y="209.9">10</text>
<text x="240.2" y="209.9">20</text>
</g>
<g font-size="4">
<text x="251.5" y="143.2">3~</text>
<text x="202.5" y="145.3">3~</text>
</g>
<g font-size="3.5">
<text x="66" y="3.5">6</text>
<text x="103" y="3.5">9</text>
<text x="128.1" y="3.5">11</text>
<text x="140.8" y="3.5">12</text>
<text x="153.5" y="3.5">13</text>
<text x="165.8" y="3.5">14</text>
<text x="178.2" y="3.5">15</text>
<text x="190.5" y="3.5">16</text>
<text x="203.2" y="3.5">17</text>
<text x="215.5" y="3.5">18</text>
<text x="227.9" y="3.5">19</text>
<text x="256.1" y="3.5" transform="rotate(-90 256.1 3.5)">21</text>
<text x="268.5" y="3.5" transform="rotate(-90 268.5 3.5)">22</text>
<text x="280.8" y="3.5" transform="rotate(-90 280.8 3.5)">23</text>
<text x="290.3" y="3.5">24</text>
<text x="293.5" y="150.3">M</text>
<text x="293.5" y="187.7">Q</text>
<text x="66" y="209.5">6</text>
<text x="103" y="209.5">9</text>
<text x="128.1" y="209.5">11</text>
<text x="140.8" y="209.5">12</text>
<text x="153.5" y="209.5">13</text>
<text x="165.8" y="209.5">14</text>
<text x="178.2" y="209.5">15</text>
<text x="190.5" y="209.5">16</text>
<text x="203.2" y="209.5">17</text>
<text x="215.5" y="209.5">18</text>
<text x="227.9" y="209.5">19</text>
<text x="256.1" y="209.5" transform="rotate(-90 256.1 209.5)">21</text>
<text x="261.4" y="208.5" transform="rotate(-90 261.4 208.5)">By</text>
<text x="268.5" y="209.5" transform="rotate(-90 268.5 209.5)">22</text>
<text x="280.8" y="209.5" transform="rotate(-90 280.8 209.5)">23</text>
<text x="290.3" y="209.5">24</text>
</g>
<g font-size="3.1">
<text x="58.6" y="63.1">N</text>
<text x="108.7" y="63.1">N</text>
<text x="69.8" y="125.6">~</text>
<text x="74.8" y="125.6">~</text>
<text x="117.1" y="125.6">~</text>
</g>
<g font-size="2.6">
<text x="69.8" y="130.9">-</text>
<text x="117.1" y="130.9">-</text>
</g>
<g font-size="2.4">
<text x="54" y="50.3">X1</text>
<text x="119" y="50.1">X1</text>
<text x="69" y="68.6">X1</text>
<text x="103.3" y="68.6">X1</text>
<text x="191.2" y="130.7">X1</text>
<text x="240.7" y="130.8">X1</text>
<text x="79.9" y="165.6">X1</text>
<text x="107" y="165.6">X1</text>
</g>
</svg>
